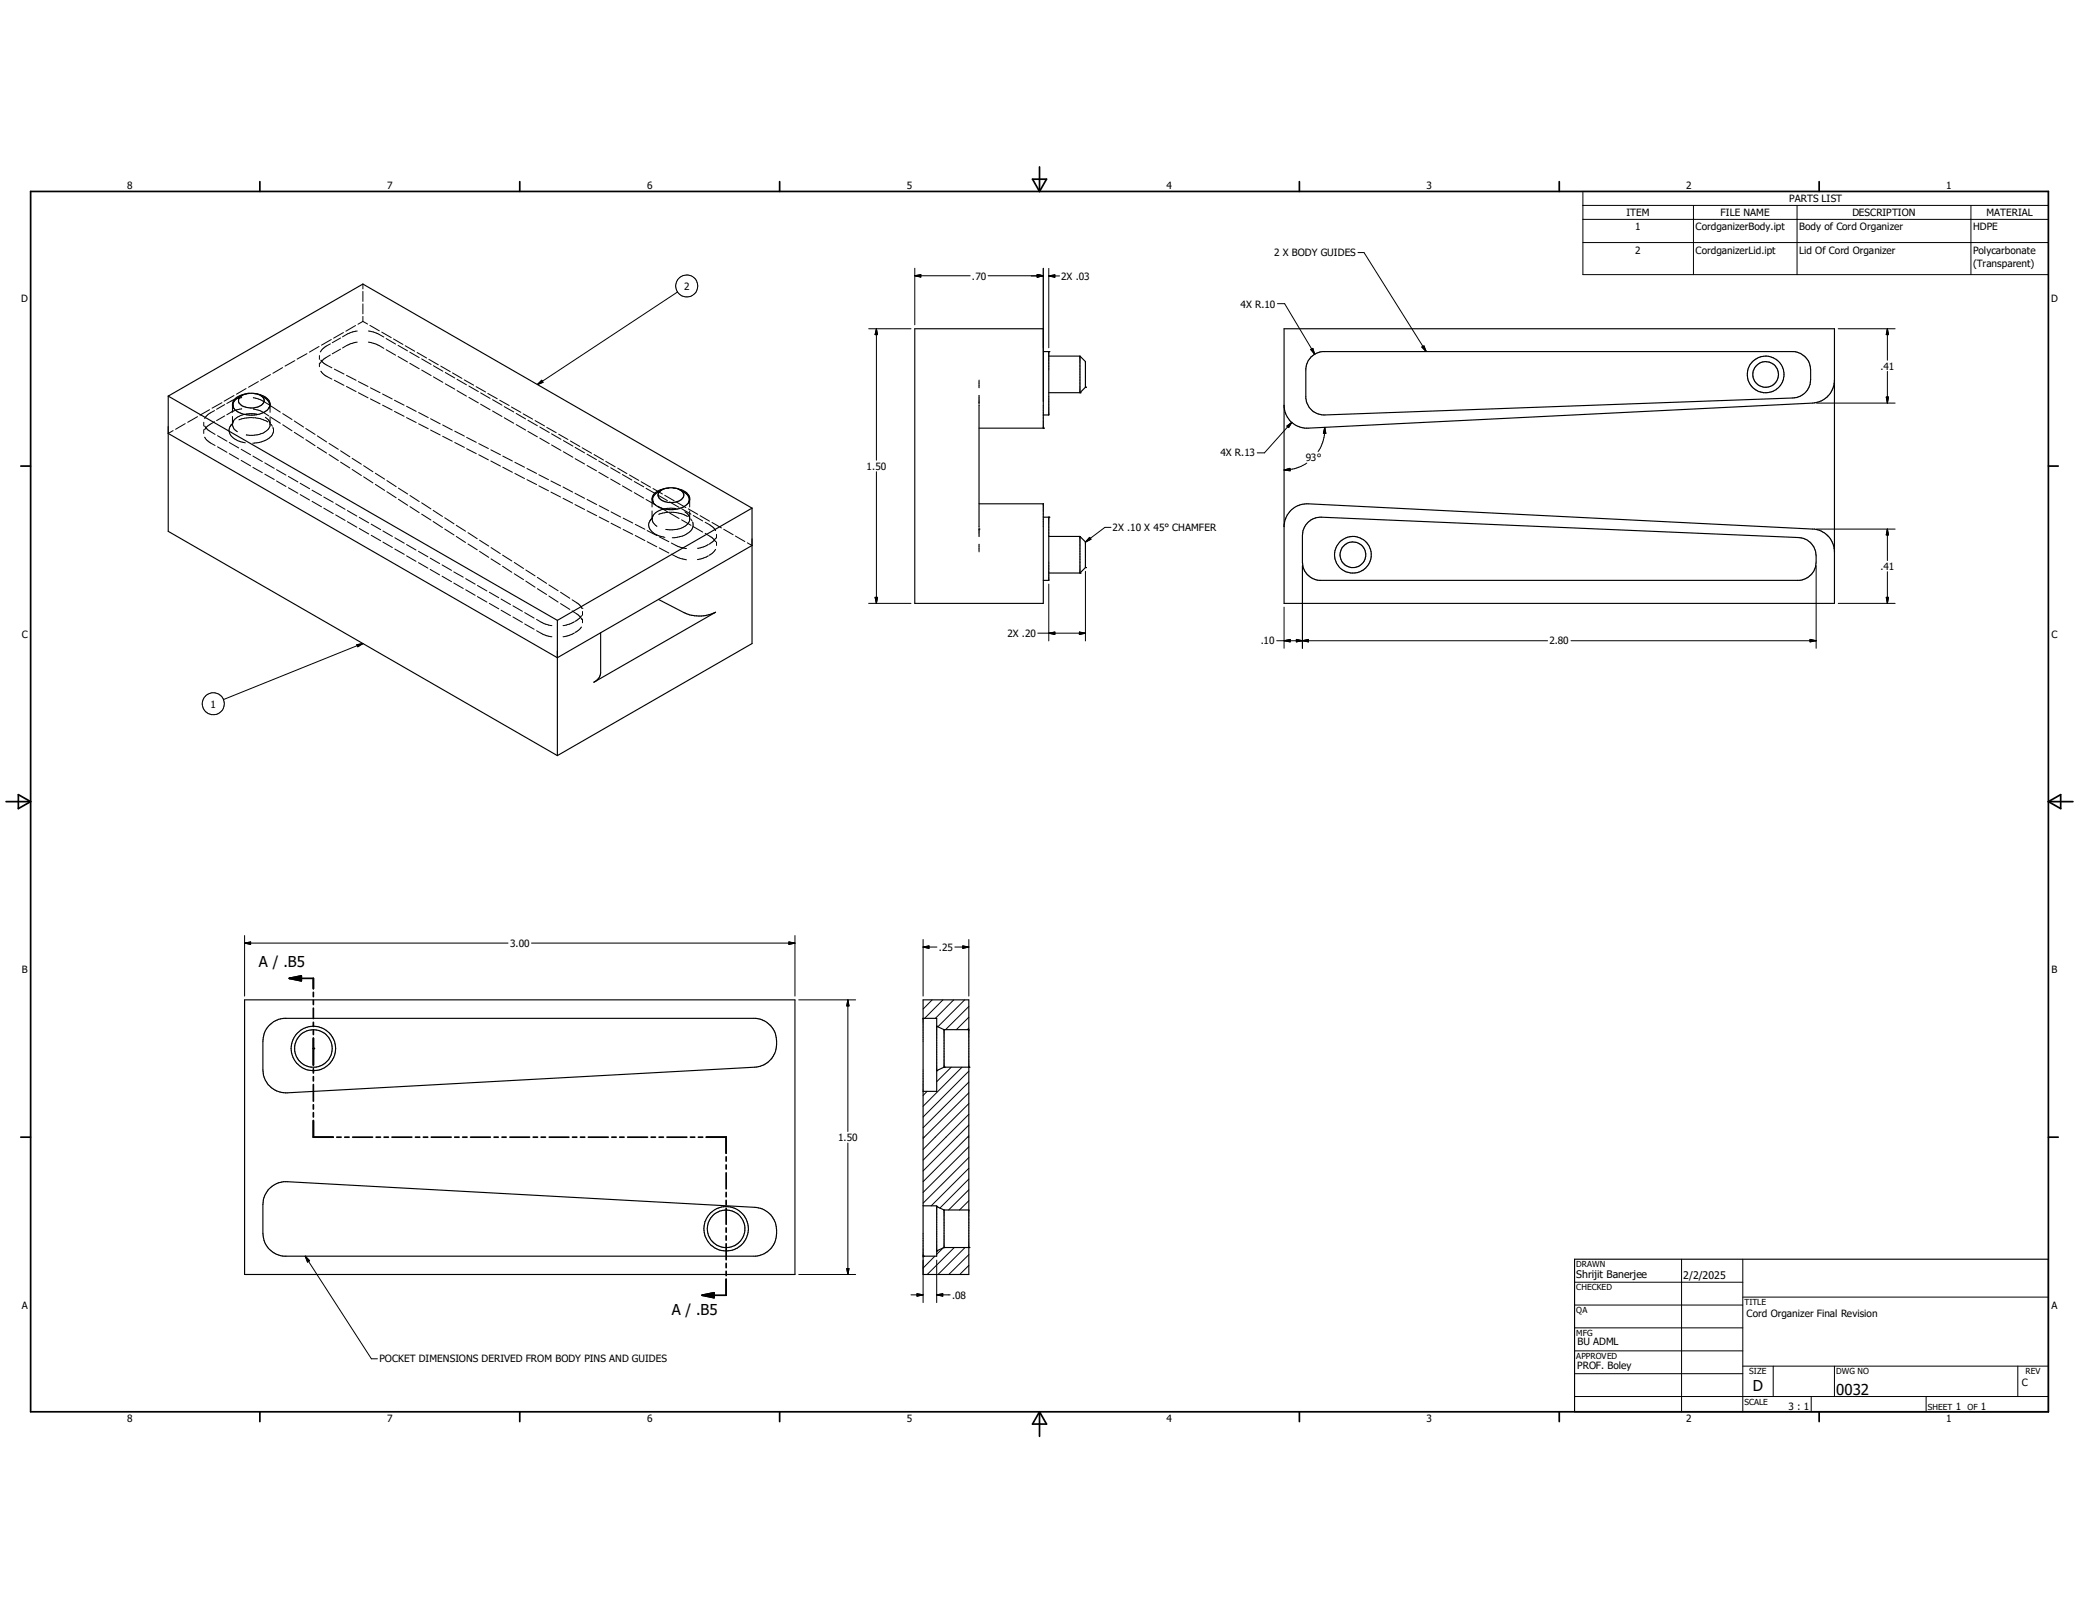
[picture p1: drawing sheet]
<svg xmlns="http://www.w3.org/2000/svg" width="279mm" height="216mm" viewBox="0 0 279 216" stroke-linecap="round" stroke-linejoin="round" font-family="sans-serif">
<g fill="none" stroke="#000" stroke-width=".13">
<path d="M48.8 38.2v.7M48.8 39.2v1.4M91.2 39.3l-18.9 12.5M123.1 37.1h7.5M123.1 37.1l.8-.1v.3zM123.1 36.1v7.6M133 37.1h7.4M138.8 37.1h.8M139.6 37l.8 .1-.8 .2zM140.4 36.1v18M141.1 37.1h1.5M141.1 37.1l.9-.1v.3z"/>
<path d="M141.1 36.1v10.7M182.8 34h.8l8.3 13.3M213 25.8h62.7v11.2h-62.7zM213 27.6h62.7M213 29.5h62.7M213 32.6h62.7M227.9 27.6v9.4M241.9 27.6v9.4M265.3 27.6v9.4M23.3 58l-.7 .3M24.9 57l-1.3 .8M26.6 56.1l-1.3 .7"/>
<path d="M27.4 56.8v.5M27.4 57.8v.5M27.5 58.9l.7 .6 .7 .5M27.5 57.4l.5 .5 .9 .6M28.2 55.1l-1.3 .8M28.9 56.8l-.9 .5-.5 .5M28.9 55.3l-.9 .5-.5 .5M29.3 58.6l1.2 .8M29.9 54.2l-1.4 .7M30.2 56l-1 .6M30.2 54.5l-1 .6M30.9 59.6l1.2 .7"/>
<path d="M31.1 57.1l-.1 .3M31.3 57.1a1.17 1.17 0 0 0 .6 1M31.3 54.4v1.1M31.3 56.1v1M31.3 57a1.25 1.25 0 0 0-.4 1.3 1.25 1.25 0 0 0 .9 .9l1.2 .4M31.4 56.7l-.1 .2M31.5 53.2l-1.3 .8M32.2 56.5l1.2-.3a4.7 4.7 0 0 1 2.6 .6M32.5 55l-1.3 .4-.7 .4M32.5 53.5a4.8 4.8 0 0 0-2 .8M33.1 52.3l-1.3 .8M33.6 53h-.6"/>
<path d="M34.1 55l1.1 .4 1 .6M34.1 53h.5M34.1 53.5l1.1 .4 1 .6M34.5 55.7a3.2 3.2 0 0 0-3.1 .9l-.1 .5M34.8 51.4l-1.4 .7M35.7 56.2l.4 .3 .2 .4M36.2 56.7l.1 .2M36.3 56.9v.1M36.3 56.1v1.2a2.33 2.33 0 0 1-2.3 1.3l-.9-.1M36.3 54.4v1.1M36.4 50.4l-1.3 .8M36.5 56.2l1.2 .8"/>
<path d="M36.5 54.7l1.2 .8M36.5 57.1l.2 .3M36.7 57.5a1.4 1.4 0 0 1-.9 1.8l-.8 .2-1 .2M38 49.5l-1.3 .7M38.1 57.2l1.2 .8M38.1 55.7l1.2 .8M39.6 58.2l1.3 .8M39.6 56.7l1.3 .8M39.7 48.5l-1.3 .8M41.2 59.2l1.2 .8M41.2 57.7l1.2 .8M41.3 47.6l-1.3 .7"/>
<path d="M42.7 58.7l1.3 .8M42.9 46.6l-1.3 .8M43 47.9v.5M43 48.9v.5M43.2 50l.5 .5 1 .5M43.2 48.5l.3 .4 1.2 .6M44.3 59.7l1.2 .8M44.5 47.8l-.9 .5-.5 .6M44.5 46.3l-.7 .4-.7 .7M44.6 45.7l-1.3 .8M45 51.2l1.3 .7M45 49.7l1.3 .6"/>
<path d="M45.8 47l-1.1 .6M45.8 45.5l-1.1 .6M46.2 44.8l-1.3 .7M46.6 52l1.3 .7M46.6 50.5l1.3 .7M47.8 43.8l-1.2 .8M48.1 46.1a4.3 4.3 0 0 0-2 .7M48.1 44.6a4.3 4.3 0 0 0-2 .7M48.2 52.9l1.3 .6M48.2 51.4l1.3 .6M48.8 43.3l.7 .3M48.8 43.3l-.6 .3"/>
<path d="M48.8 40.9v1.3M48.8 42.6v.7M49.6 46.1l1 .2 1.1 .6M49.6 44.6l1.2 .3 .9 .5M49.8 43.8l1.3 .7M49.9 53.7l1.3 .7M49.9 52.2l1.3 .7M51.4 44.7l1.3 .7M51.5 54.5l1.3 .7M51.5 53l1.3 .7M52 47.1l1.2 .7M52 45.6l1.2 .7"/>
<path d="M53 45.6l1.2 .8M53.1 55.4l1.3 .6M53.1 53.9l1.3 .6M53.6 48l1.2 .7M53.6 46.5l1.2 .7M54.5 46.5l1.3 .8M54.7 56.2l1.3 .7M54.7 54.7l1.3 .7M55.1 48.9l1.3 .7M55.1 47.4l1.3 .7M56.1 47.5l1.3 .7M56.3 57l1.3 .7"/>
<path d="M56.3 55.5l1.3 .7M56.8 49.8l1.2 .7M56.8 48.3l1.2 .8M57.7 48.4l1.3 .7M57.9 57.9l1.3 .6M57.9 56.4l1.3 .6M58.3 50.7l1.3 .8M58.3 49.2l1.3 .8M59.3 49.3l1.3 .7M59.6 58.7l1.3 .7M59.6 57.2l1.3 .7M59.9 51.7l1.3 .7"/>
<path d="M59.9 50.1l1.3 .8M60.9 50.2l1.3 .7M61.2 59.6l1.3 .6M61.2 58l1.3 .7M61.5 52.6l1.3 .7M61.5 51.1l1.3 .7M62.5 51.1l1.2 .7M62.8 58.9l1.3 .6M63.1 53.5l1.3 .7M63.1 52l1.3 .7M64.1 52l1.2 .8M64.4 59.7l1.3 .7"/>
<path d="M64.7 54.4l1.3 .7M64.7 52.9l1.3 .7M65.7 53l1.2 .7M66.3 55.3l1.3 .8M66.3 53.8l1.3 .7M67.3 53.9l1.2 .7M67.9 56.2l1.2 .8M67.9 54.7l1.2 .7M68.8 54.8l1.3 .7M69.5 57.1l1.2 .8M69.5 55.6l1.2 .8M70.4 55.7l1.3 .7"/>
<path d="M71 58.1l1.3 .7M71 56.6l1.3 .7M72 56.6l1.3 .7M72.3 51.8l.6-.6 .2 .3zM72.6 59l1.3 .7M72.6 57.5l1.3 .7M73.6 57.5l1.3 .7M74.2 59.9l1.3 .7M74.2 58.4l1.3 .7M75.2 58.4l1.2 .8M75.8 59.3l1.3 .7M76.8 59.4l1.2 .7"/>
<path d="M116.9 44.3h5.7M118 44.3v17.6M118 44.3l.1 .7h-.3zM131.8 51.2v1M131.8 53.2v1.2M131.8 54.5v.1M171.9 40.9h1l4 6.8M173.2 57.4l.7-.6-.5 .8zM173.9 56.8l-3.7 4.2h-1M176.4 47l.3-.1 .2 .8zM178.3 57.5a5.3 5.3 0 0 1-.9 3.3M178.3 57.5l.1 .8h-.3z"/>
<path d="M191.4 46.7l.2-.1 .3 .7zM244.5 54.3h10.6M247.4 44.3h7.7M253.9 53.4h.3l-.2 .9zM254 44.3l.2 .7h-.3zM254 44.3v4.2M254 50v4.3M29.3 60.1l1.2 .8M30.9 61.1l1.2 .7M32.5 62l1.2 .7M32.5 60.5l1.2 .7M34 62.9l1.3 .7"/>
<path d="M34 61.4l1.3 .7M35.6 63.8l1.3 .7M35.6 62.3l1.3 .7M37.2 64.7l1.3 .8M37.2 63.2l1.3 .8M38.8 65.7l1.3 .7M38.8 64.1l1.3 .8M40.4 66.6l1.3 .7M40.4 65l1.3 .8M42 67.5l1.3 .7M42 66l1.3 .7M42.7 60.2l1.3 .8"/>
<path d="M43.6 68.4l1.2 .7M43.6 66.9l1.2 .7M44.3 61.2l1.2 .8M45.2 69.3l1.2 .7M45.2 67.8l1.2 .7M45.8 62.2l1.3 .8M45.8 60.7l1.3 .8M46.8 70.2l1.2 .8M46.8 68.7l1.2 .8M47.4 63.2l1.2 .8M47.4 61.7l1.2 .8M48.4 71.1l1.2 .8"/>
<path d="M48.4 69.6l1.2 .8M48.9 64.2l1.3 .8M48.9 62.7l1.3 .8M50 72.1l1.2 .7M50 70.6l1.2 .7M50.5 65.2l1.3 .8M50.5 63.7l1.3 .8M51.5 73l1.3 .7M51.5 71.5l1.3 .7M52.1 66.2l1.2 .8M52.1 64.7l1.2 .8M53.1 73.9l1.3 .7"/>
<path d="M53.1 72.4l1.3 .7M53.6 67.2l1.3 .8M53.6 65.7l1.3 .8M54.7 74.8l1.3 .8M54.7 73.3l1.3 .7M55.2 68.2l1.2 .8M55.2 66.7l1.2 .8M56.3 75.7l1.3 .8M56.3 74.2l1.3 .7M56.8 69.2l1.2 .8M56.8 67.7l1.2 .8M57.9 76.6l1.3 .8"/>
<path d="M57.9 75.1l1.3 .8M58.3 70.2l1.2 .8M58.3 68.7l1.2 .8M59.5 77.6l1.3 .7M59.5 76l1.3 .8M59.9 71.2l1.2 .8M59.9 69.7l1.2 .8M61.1 78.5l1.2 .7M61.1 77l1.2 .7M61.4 72.2l1.3 .8M61.4 70.7l1.3 .8M62.7 79.4l1.2 .7"/>
<path d="M62.7 77.9l1.2 .7M62.8 60.4l1.3 .7M63 73.2l1.2 .8M63 71.7l1.2 .8M64.3 78.8l1.2 .7M64.4 61.2l1.3 .7M64.5 74.2l1.3 .8M64.5 72.7l1.3 .8M65.9 79.7l1.2 .8M66.1 62.1l1.3 .6M66.1 60.5l1.3 .7M66.1 75.2l1.2 .8"/>
<path d="M66.1 73.7l1.2 .8M67.6 76.2l1.3 .8M67.6 74.7l1.3 .8M67.7 62.9l1.3 .7M67.7 61.4l1.3 .7M69.2 77.2l1.3 .8M69.2 75.7l1.3 .8M69.3 63.7l1.3 .7M69.3 62.2l1.3 .7M70.8 78.2l1.2 .8M70.8 76.7l1.2 .8M70.9 64.6l1.3 .6"/>
<path d="M70.9 63.1l1.3 .6M72.3 79.2l1.3 .8M72.3 77.7l1.3 .8M72.5 65.4l1.3 .7M72.5 63.9l1.3 .7M73.9 78.7l1.2 .8M74.1 66.2l1.3 .7M74.1 64.7l1.3 .7M75.4 79.7l1.3 .8M75.8 67.1l1.3 .6M75.8 65.6l1.3 .6M75.8 60.8l1.3 .7"/>
<path d="M77.4 67.9l1.3 .7M77.4 66.4l1.3 .7M77.4 61.7l1.3 .8M77.4 60.2l1.3 .8M78.3 60.3l1.3 .7M79 68.8l1.3 .6M79 62.7l1.3 .7M79 67.2l1.3 .7M79 61.1l1.3 .8M79.9 61.2l1.3 .7M80.6 63.6l1.3 .7M80.6 62.1l1.3 .7"/>
<path d="M80.6 69.6l1.3 .6M80.6 68.1l1.3 .7M81.5 62.1l1.3 .7M82.2 64.5l1.3 .7M82.2 63l1.3 .7M82.2 70.4l1.3 .7M82.2 68.9l1.3 .7M83.1 63l1.3 .7M83.8 65.4l1.2 .7M83.8 63.9l1.2 .7M83.9 71.3l1.3 .6M83.9 69.7l1.3 .7"/>
<path d="M84.7 63.9l1.3 .8M85.4 66.3l1.2 .8M85.4 64.8l1.2 .7M85.5 72.1l1.3 .7M85.5 70.6l1.3 .6M86.3 64.8l1.3 .8M86.9 67.2l1.3 .8M86.9 65.7l1.3 .7M87.1 72.9l1.3 .7M87.1 71.4l1.3 .7M87.6 69.9a1.23 1.23 0 0 0 .5 1.9l1.4 .5M87.6 69.9l-.1 .2"/>
<path d="M87.8 69.9a1.33 1.33 0 0 0 .6 .9M87.8 67.2v1M87.8 68.8v1.1M87.8 69.7l-.2 .2M87.9 65.8l1.3 .7M87.9 69.4l-.1 .2M88.5 68.1l1.3 .8M88.5 66.6l1.3 .8M88.6 69.2l.4-.1a4.8 4.8 0 0 1 3.5 .4M88.7 73.8l1.3 .6M88.7 72.3l1.3 .6M89.5 66.7l1.2 .7"/>
<path d="M90 65.7l-.5 .1M90.1 69.1l1.3 .7M90.1 67.6l1.3 .7M90.4 74.6l1 .5 1 .3M90.4 73.1l1.2 .6 .8 .1M90.6 65.7l.5 .1M91 68.5v-.1a4.5 4.5 0 0 0-2.3 .4l-.7 .4-.2 .7M91 67.6l1.3 .7M91.7 70l1.3 .7M91.7 68.5l1.3 .7M92.2 68.9l.4 .3 .2 .5M92.6 68.5l1.3 .7"/>
<path d="M92.7 69.4l.1 .2M92.8 68.8v1.2a2.32 2.32 0 0 1-2.3 1.3h-.9M92.8 67.2v1M93 69.9l.1 .2M93.2 70.2a1.4 1.4 0 0 1-1 1.8l-.8 .3-.9 .1M93.3 70.9l1.3 .7M93.3 69.4l1.3 .7M94.2 69.4l1.3 .7M94.9 71.8l.9 .6 .5 .5M94.9 70.3l1.1 .7 .3 .4M95.3 74.8l-.9 .4-.5 .1M95.3 73.3l-.6 .3-.8 .2"/>
<path d="M95.8 70.3l1.3 .8M96.3 74l-.5 .5-.4 .2M96.3 72.4l-.3 .5-.6 .3M96.4 71.9v.5M96.4 72.9v.5M97.4 71.2l1.3 .8M99 72.2l1.2 .7M100.6 73.1l.6 .3M118 63.5v17.7M131.8 71.2h.1M131.8 70.9v.1M131.8 71.1v1.1"/>
<path d="M131.8 73.2v1.1M141.1 78.6v7.7M146.1 76.9v9.4M146.6 72.3l.2 .3-.7 .4zM149.5 71h-.8l-2.6 2M172.8 63.3l.8-.3v.4zM175.3 76.2v11.1M175.9 62.3a5.6 5.6 0 0 1-3.1 1M244.4 76.2v11.1M244.5 71.2h10.6M254 71.2v4.3M254 77v4.2"/>
<path d="M254 71.2l.2 .8h-.3zM48 86.8l.8-.2-.6 .5zM48.8 86.6l-18.7 7.6M64.3 80.3l1.2 .7M65.9 81.2l1.2 .8M67.4 82.1l1.3 .8M67.4 80.6l1.3 .8M69 83l1.3 .8M69 81.5l1.3 .8M70.6 84l1.3 .7M70.6 82.5l1.3 .7M72.2 84.9l1 .5 1.1 .3"/>
<path d="M72.2 83.4l1 .5 1.1 .3M73.9 80.2l1.2 .8M75.4 81.2l1.3 .8M77 82.2l.8 .5 .5 .7M77 80.7l.9 .6 .4 .6M77.3 85.2l-.9 .4-.6 .1M77.3 83.7l-.7 .3-.8 .2M78.2 84.4l-.2 .3-.6 .4M78.2 82.9l-.2 .3-.6 .4M78.3 81.9h.1M78.4 82.3v.5M78.4 83.3v.5"/>
<path d="M116.9 81.2h5.7M117.8 80.4h.3l-.1 .8zM139.7 85.2h6.4M141.1 85.2l.9-.1v.3zM145.3 85.1l.8 .1-.8 .2zM171.8 86.2h36.5M172.8 86.2l.8-.1v.3zM172.8 81.7v5.6M174.5 86.1l.8 .1-.8 .2zM175.3 86.2l.8-.1v.3zM211.4 86.2h33M243.6 86.1l.8 .1-.8 .2z"/>
<path d="M247.4 81.2h7.7M253.9 80.4h.3l-.2 .8zM32.9 126.9h35.5M32.9 126.9l.8-.1v.3zM32.9 125.9v8.2M71.5 126.9h35.5M106.2 126.8l.8 .1-.8 .2zM107 125.9v8.2M107.5 134.6h7.7M114.1 134.6v17.7M114.1 134.6l.2 .8h-.3zM124.2 127.5h1.9"/>
<path d="M124.2 127.5l.8-.2v.4zM124.2 126.5v7.6M125.5 134.6l-1.3 1.2M126.9 134.6l-2.5 2.5M128.4 134.6l-2.5 2.5M128.5 127.5h1.9M129.6 127.3l.8 .2-.8 .2zM129.8 134.6l-3.6 3.6M130.4 138.4l-.2 .2M130.4 136.9l-1.7 1.7M130.4 135.5l-3.1 3.1M130.4 126.5v7.6"/>
<path d="M114.1 153.9v17.6M124.8 146.9l-.6 .6M126.1 144.1v.1M128 143.6l-1.9 2M129.5 143.6l-5.3 5.3M130.4 158.7l-3.9 3.9M130.4 157.3l-5.1 5M130.4 155.8l-6.2 6.2M130.4 154.4l-6.2 6.1M130.4 152.9l-6.2 6.2M130.4 151.4l-6.2 6.2M130.4 150l-6.2 6.2"/>
<path d="M130.4 148.5l-6.2 6.2M130.4 147.1l-6.2 6.1M130.4 145.7l-6.2 6.1M130.4 144.2l-6.2 6.1M41.1 169.1l8.9 13.8h.8M41.1 169.1l.6 .6-.3 .2zM107.5 171.5h7.7M114 170.8h.3l-.2 .7zM122.6 174.3h1.6M123.4 174.1l.8 .2-.8 .2zM124.2 169.6v5.7M124.4 169.1l-.2 .1"/>
<path d="M125.8 169.1l-1.6 1.6M126.1 174.3h1.8M126.1 174.3l.8-.2v.4zM126.1 169.6v5.7M126.9 168l-.8 .8M128.4 167.9l-3.6 3.6M129.9 167.9l-3.7 3.6M130.4 161.6l-1.3 1.3M130.4 160.1l-2.7 2.8M130.4 170.3l-1.2 1.2M130.4 168.9l-2.7 2.6M211.9 172.6h22.7"/>
<path d="M211.9 175.7h22.7M211.9 178.7h22.7M226.3 169.5v20.5M234.6 174.6h41.1M234.6 169.5v20.5M211.9 181.8h22.7M211.9 184.9h22.7M211.9 188h63.8M234.6 183.9h41.1M238.6 183.9v4.1M243.8 188v2M246.9 183.9v4.1"/>
<path d="M259.2 188v2M271.6 183.9v4.1"/>
<circle cx="92.4" cy="38.5" r="1.48"/>
<circle cx="28.7" cy="94.7" r="1.48"/>
</g>
<g fill="none" stroke="#000" stroke-width=".15">
<path d="M22.6 53.3v18.2l52.4 30.2M22.6 58.3l52.4 30.2 26.2-15.1M22.6 53.3l26.2-15.1 52.4 30.2M22.6 53.3l52.4 30.2M31.4 54.6v.3M32.2 53.5l.5-.3a2.56 2.56 0 0 1 2.2-.1 .79 .79 0 0 1 .6 .8 .79 .79 0 0 1-.6 .8 2.28 2.28 0 0 1-2.8-.5v-.4zM32.6 53.2l-.5 .3a1.26 1.26 0 0 0-.7 1.2M33 53a1.78 1.78 0 0 0-1.7 1.5l.2 .5M34.6 53l.2 .1a1.92 1.92 0 0 1 1.5 1.2 1.49 1.49 0 0 1-1.2 1.4 3.5 3.5 0 0 1-3.7-.8M35.1 53.2l.5 .3a1.07 1.07 0 0 1 .6 1.5M36.3 54.5v.2M131.8 57.6h8.6"/>
<path d="M131.8 54.6v16.3M140.4 57.6h.1M140.4 57.6v-13.3h-17.3v36.9h17.3v-13.4h-8.6M140.4 47.3h.7M141.1 47.3h.1M141.1 47.3v8.6h-.7M141.1 52.9h4.2M141.1 47.9h4.2M145.3 52.9h.1M145.3 47.9l.8 .8v3.4M145.3 48v4.8M146.1 52.1h.1"/>
<path d="M146.1 52.1l-.8 .8M172.8 44.3h74.1v36.9h-74.1zM176.5 48l.7-.4 .8-.3h63.4a2.51 2.51 0 0 1 2.3 2.5v1.3a2.48 2.48 0 0 1-2.4 2.5l-63 2.3a2.46 2.46 0 0 1-2.6-2.3v-4a2.66 2.66 0 0 1 .8-1.6zM246.9 51.4a3.2 3.2 0 0 1-2.9 2.9l-68 3.3a3.1 3.1 0 0 1-3.2-2.8M87.8 67.4l.2 .3M88.7 66.2a2.31 2.31 0 0 1 3.3 .2 .92 .92 0 0 1-.9 1.1 2.51 2.51 0 0 1-2-.2 .71 .71 0 0 1-.4-1.1zM89.1 65.9l-.6 .3a1.21 1.21 0 0 0-.7 1.3M89.5 65.8a1.97 1.97 0 0 0-1.7 1.3 1.88 1.88 0 0 0 1.6 1.4 3.1 3.1 0 0 0 3.3-1M91.1 65.8a2.03 2.03 0 0 1 1.7 1.2l-.1 .5M91.5 65.9l.5 .3a1.18 1.18 0 0 1 .8 1.3M92.7 67.5l-.1 .2M92.8 67.4l-.1 .1"/>
<path d="M101.2 68.4v18.2l-26.2 15.1M101.2 68.4l-26.2 15.1M140.4 69.6h.7M141.1 69.6h.1M141.1 69.6v8.5h-.7M141.1 77.1h4.2M141.1 72.2h4.2l.8 .7M145.3 77.1h.1M145.3 72.2v4.9M146.1 76.4h.1M146.1 73v3.4M146.1 76.4l-.8 .7"/>
<path d="M172.8 70.7a3.1 3.1 0 0 1 3.2-2.9l68 3.4a3.1 3.1 0 0 1 2.9 2.8M176.1 70.2a2.53 2.53 0 0 1 1.8-.6l64.2 2.8a2.47 2.47 0 0 1 2.3 2.4 2.93 2.93 0 0 1-.7 2.6 2.48 2.48 0 0 1-1.5 .7h-64.6a2.49 2.49 0 0 1-2.3-2.4v-3.6a2.54 2.54 0 0 1 .8-1.9zM75 83.5v18.2M88.6 80.7l3.5 1.8a4.9 4.9 0 0 0 4.2-.1l-16.4 9.4a1.52 1.52 0 0 0 .9-1.2v-5.4M32.9 134.6h74.1v36.9h-74.1zM36.3 138a3.1 3.1 0 0 1 1.9-.9h63.5a3.2 3.2 0 0 1 2.7 4.2 3.1 3.1 0 0 1-2.8 2.3l-63 3.5a3.1 3.1 0 0 1-3.2-3.1v-3.9a2.93 2.93 0 0 1 .9-2.1zM124.2 134.6h6.2v36.9h-6.2zM124.2 137.1h1.9v9.8h-1.9M126.1 138.1h.1M126.1 138.1l1 .5M127.1 138.6h3.3M127.1 138.6v5"/>
<path d="M126.1 144.1h.1M127.1 143.6h.1M127.1 143.6h3.3M127.1 143.6l-1 .5M130.4 143.6h.1M36.1 160.1a3.2 3.2 0 0 1 2.5-1l63 3.4a3.3 3.3 0 0 1 2.8 4.5 3.1 3.1 0 0 1-2.7 2.1h-63.5a3.1 3.1 0 0 1-2.8-3.1l.1-4.6 .2-.6zM124.2 169.1h.1M124.2 162.3h1.9v6.8h-1.9M126.1 168.4h.1M126.1 162.4h.1M126.1 162.4l1 .5M127.1 167.9h.1"/>
<path d="M127.1 167.9h3.3M127.1 162.9h3.3M127.1 167.9l-1 .5M127.1 162.9v5M130.4 167.9h.1M211.9 169.5h63.8v20.5h-63.8z"/>
<circle cx="237.6" cy="50.4" r="2.47"/>
<circle cx="237.6" cy="50.4" r="1.72"/>
<circle cx="182.1" cy="74.7" r="1.73"/>
<circle cx="182.1" cy="74.7" r="2.47"/>
<circle cx="42.2" cy="141.1" r="2.54"/>
<circle cx="42.2" cy="141.1" r="3"/>
<circle cx="97.7" cy="165.4" r="2.53"/>
<circle cx="97.7" cy="165.4" r="3"/>
</g>
<g fill="none" stroke="#000" stroke-width=".23">
<path d="M4.1 25.8h271.6v164.2h-271.6zM35 24.5v1.3M70 24.5v1.3M104.9 24.5v1.3M139 24.1h1.8l-.9 1.7zM139.9 22.5v3.3M174.9 24.5v1.3M209.9 24.5v1.3M244.8 24.5v1.3M2.8 62.7h1.3M275.7 62.7h1.3M.8 107.9h3.3"/>
<path d="M2.5 107l1.6 .9-1.6 .9zM275.7 107.9h3.3M275.7 107.9l1.6-.9v1.8zM38.9 131.7h3.3v1.4M38.9 131.7l1.6-.3v.6zM42.2 133.6v.6M42.2 134.6v.6M42.2 135.7v1.4M42.2 137.6v.6M42.2 138.7v.6M42.2 139.7v3.7M2.8 153.1h1.3"/>
<path d="M42.2 141.1h.1M42.2 150.8v2.3h2.6M42.2 143.8v.6M42.2 144.9v.6M42.2 146v2.2M42.2 148.7v.6M42.2 149.8v.5M45.3 153.1h.6M46.4 153.1h.6M47.5 153.1h2.6M50.6 153.1h.6M51.7 153.1h.6"/>
<path d="M52.8 153.1h2.6M55.9 153.1h.6M57 153.1h.6M58 153.1h2.7M61.2 153.1h.6M62.3 153.1h.6M63.3 153.1h2.7M66.5 153.1h.6M67.6 153.1h.5M68.6 153.1h2.7M71.8 153.1h.5M72.8 153.1h.6"/>
<path d="M73.9 153.1h2.7M77 153.1h.6M78.1 153.1h.6M79.2 153.1h2.7M82.3 153.1h.6M83.4 153.1h.6M84.5 153.1h2.6M87.6 153.1h.6M88.7 153.1h.6M89.8 153.1h2.6M92.9 153.1h.6M94 153.1h.6"/>
<path d="M95.1 153.1h2.6v2.1M97.7 155.7v.6M97.7 156.8v.6M97.7 157.9v2.1M275.7 153.1h1.3M94.5 174.3l1.6-.3v.7zM97.7 160.5v.6M97.7 161.6v.6M97.7 162.6v2.2M97.7 165.3v.6M97.7 166.3v.6M97.7 167.4v2.2"/>
<path d="M97.7 170.1v.5M97.7 171.1v.6M97.7 172.2v2.1h-3.2M35 190v1.3M70 190v1.3M104.9 190v1.3M139.9 190v3.3M139.9 190l.9 1.7h-1.8zM174.9 190v1.3M209.9 190v1.3M244.8 190v1.3"/>
</g>
<path d="M38.9 131.7l1.6-.3v.6zM94.5 174.3l1.6-.3v.7z" fill="#000" stroke="#000" stroke-width=".23"/>
<g fill="#000" stroke="#000" stroke-width=".13">
<path d="M123.1 37.1l.8-.1v.3zM139.6 37l.8 .1-.8 .2zM141.1 37.1l.9-.1v.3zM72.3 51.8l.6-.6 .2 .3zM118 44.3l.1 .7h-.3zM173.2 57.4l.7-.6-.5 .8zM176.4 47l.3-.1 .2 .8zM178.3 57.5l.1 .8h-.3zM191.4 46.7l.2-.1 .3 .7zM253.9 53.4h.3l-.2 .9zM254 44.3l.2 .7h-.3zM146.6 72.3l.2 .3-.7 .4z"/>
<path d="M172.8 63.3l.8-.3v.4zM254 71.2l.2 .8h-.3zM48 86.8l.8-.2-.6 .5zM117.8 80.4h.3l-.1 .8zM141.1 85.2l.9-.1v.3zM145.3 85.1l.8 .1-.8 .2zM172.8 86.2l.8-.1v.3zM174.5 86.1l.8 .1-.8 .2zM175.3 86.2l.8-.1v.3zM243.6 86.1l.8 .1-.8 .2zM253.9 80.4h.3l-.2 .8zM32.9 126.9l.8-.1v.3z"/>
<path d="M106.2 126.8l.8 .1-.8 .2zM114.1 134.6l.2 .8h-.3zM124.2 127.5l.8-.2v.4zM129.6 127.3l.8 .2-.8 .2zM41.1 169.1l.6 .6-.3 .2zM114 170.8h.3l-.2 .7zM123.4 174.1l.8 .2-.8 .2zM126.1 174.3l.8-.2v.4z"/>
</g>
<g font-size="2">
<text x="34.8" y="130.2">A / .B5</text>
<text x="90.4" y="177">A / .B5</text>
<text x="235.9" y="187.3">D</text>
<text x="247.1" y="187.7">0032</text>
</g>
<g font-size="1.4">
<text x="212.1" y="172">Shrijit Banerjee</text>
<text x="226.5" y="172.1">2/2/2025</text>
</g>
<g font-size="1.3">
<text x="17.1" y="25.4">8</text>
<text x="52.1" y="25.4">7</text>
<text x="87.1" y="25.4">6</text>
<text x="122" y="25.4">5</text>
<text x="157" y="25.4">4</text>
<text x="192" y="25.4">3</text>
<text x="218.9" y="29.1">ITEM</text>
<text x="226.9" y="25.4">2</text>
<text x="231.6" y="29.1">FILE NAME</text>
<text x="240.8" y="27.2">PARTS LIST</text>
<text x="249.3" y="29.1">DESCRIPTION</text>
<text x="261.9" y="25.4">1</text>
<text x="267.3" y="29.1">MATERIAL</text>
<text x="171.5" y="34.5">2 X BODY GUIDES</text>
<text x="220.1" y="31">1</text>
<text x="220.1" y="34.1">2</text>
<text x="228.2" y="31">CordganizerBody.ipt</text>
<text x="228.2" y="34.1">CordganizerLid.ipt</text>
<text x="242.1" y="31">Body of Cord Organizer</text>
<text x="242.1" y="34.1">Lid Of Cord Organizer</text>
<text x="265.6" y="30.9">HDPE</text>
<text x="265.6" y="34.1">Polycarbonate</text>
<text x="265.6" y="36">(Transparent)</text>
<text x="2.8" y="40.6">D</text>
<text x="92.1" y="39">2</text>
<text x="130.8" y="37.6">.70</text>
<text x="142.8" y="37.6">2X .03</text>
<text x="167" y="41.4">4X R.10</text>
<text x="276.1" y="40.6">D</text>
<text x="253.1" y="49.7">.41</text>
<text x="116.6" y="63.2">1.50</text>
<text x="164.3" y="61.4">4X R.13</text>
<text x="175.7" y="62.1">93°</text>
<text x="149.7" y="71.5">2X .10 X 45° CHAMFER</text>
<text x="253.1" y="76.7">.41</text>
<text x="2.9" y="85.8">C</text>
<text x="135.6" y="85.7">2X .20</text>
<text x="169.7" y="86.7">.10</text>
<text x="208.5" y="86.7">2.80</text>
<text x="276.1" y="85.8">C</text>
<text x="28.3" y="95.3">1</text>
<text x="2.9" y="131">B</text>
<text x="68.7" y="127.4">3.00</text>
<text x="126.4" y="128">.25</text>
<text x="276.1" y="131">B</text>
<text x="112.8" y="153.5">1.50</text>
<text x="2.9" y="176.2">A</text>
<text x="128.1" y="174.8">.08</text>
<text x="235.1" y="177.3">Cord Organizer Final Revision</text>
<text x="276.1" y="176.2">A</text>
<text x="51.1" y="183.4">POCKET DIMENSIONS DERIVED FROM BODY PINS AND GUIDES</text>
<text x="212.3" y="184.3">PROF. Boley</text>
<text x="212.3" y="181">BU ADML</text>
<text x="17.1" y="191.4">8</text>
<text x="52.1" y="191.4">7</text>
<text x="87.1" y="191.4">6</text>
<text x="122" y="191.4">5</text>
<text x="157" y="191.4">4</text>
<text x="192" y="191.4">3</text>
<text x="226.9" y="191.4">2</text>
<text x="240.7" y="189.7">3 : 1</text>
<text x="261.9" y="191.4">1</text>
<text x="263.2" y="189.7">1</text>
<text x="266.6" y="189.7">1</text>
<text x="272.1" y="186.6">C</text>
</g>
<g font-size="1.1">
<text x="212.1" y="170.6">DRAWN</text>
<text x="212.1" y="173.7">CHECKED</text>
<text x="212.1" y="176.7">QA</text>
<text x="212.1" y="179.8">MFG</text>
<text x="234.8" y="175.6">TITLE</text>
<text x="212.1" y="182.9">APPROVED</text>
<text x="235.4" y="185">SIZE</text>
<text x="247.1" y="185">DWG NO</text>
<text x="272.6" y="184.9">REV</text>
<text x="234.8" y="189.1">SCALE</text>
<text x="259.5" y="189.7">SHEET</text>
<text x="264.8" y="189.7">OF</text>
</g>
</svg>
